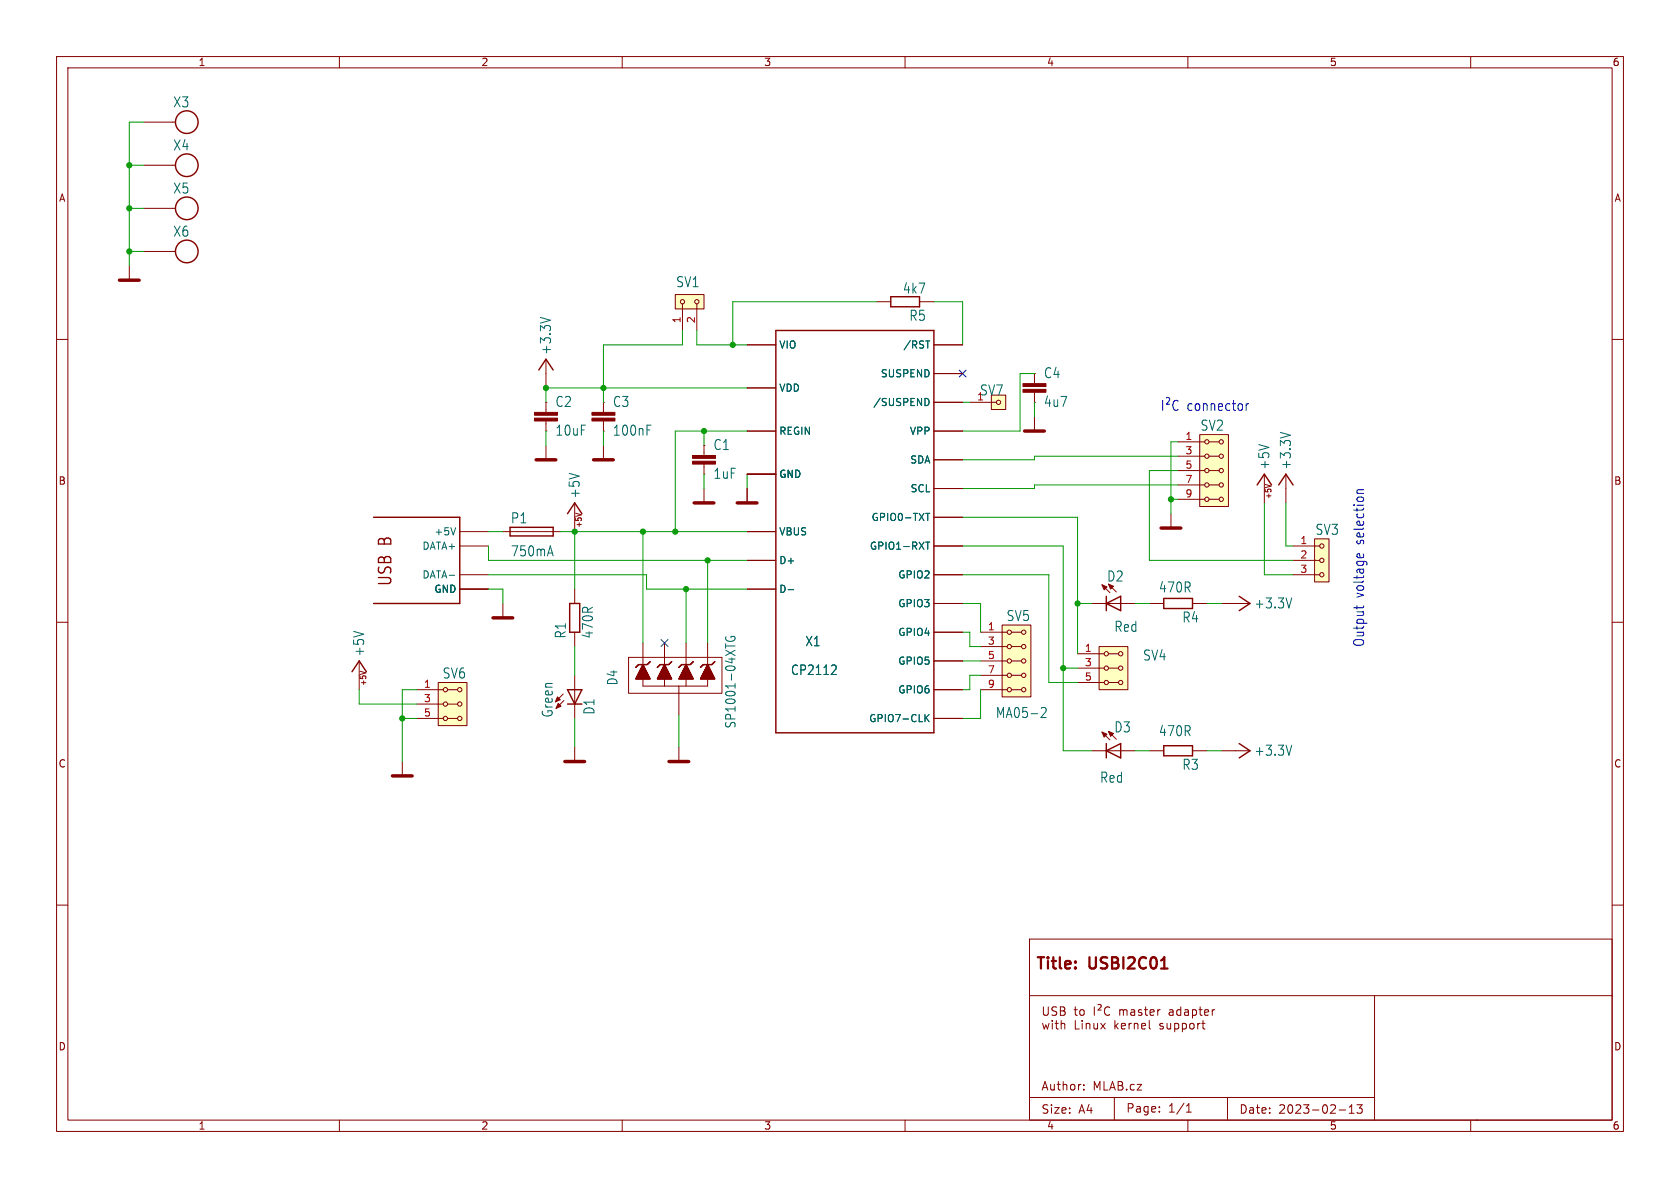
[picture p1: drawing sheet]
<svg xmlns="http://www.w3.org/2000/svg" width="297mm" height="210mm" viewBox="0 0 297 210" stroke-linecap="round" stroke-linejoin="round" font-family="sans-serif">
<g fill="none" stroke="#840000" stroke-width=".18">
<path d="M10 10h277v190h-277zM12 12h273v186h-273zM60 10v2M110 10v2M160 10v2M210 10v2M260 10v2M25.4 36.8h5.6M25.4 29.2h5.6M25.4 21.6h5.6M10 60h2M22.9 47v2.5"/>
<path d="M25.4 44.5h5.6M119.4 52.1h5.1v2.5h-5.1zM120.6 53.7v4.7M123.2 53.7v4.7M154.9 53.3h2.6M162.6 53.3h2.5M285 60h2M96.5 71.1h.1M96.5 76.2h.1M96.5 63.5v5.1M96.5 71.1v1.8M96.5 74.4v1.8"/>
<path d="M96.5 78.7v2.6M106.7 71.1h.1M106.7 76.2h.1M106.7 71.1v1.8M106.7 74.4v1.8M106.7 78.7v2.6M124.5 78.7h.1M124.5 78.7v1.8M132.1 76.2h5.1M132.1 61h5.1M132.1 68.6h5.1M165.1 66h5.1"/>
<path d="M165.1 76.2h5.1M165.1 71.1h5.1M165.1 61h5.1M171.4 71.1h4.7M175.3 69.9h2.5v2.5h-2.5zM182.9 66h.1M182.9 71.1h.1M182.9 66v1.8M182.9 69.3v1.8M182.9 73.7v2.5M208.3 78.1h4.7M212.1 76.8h5.1v12.7h-5.1z"/>
<path d="M213.7 78.1h1.8M81.3 96.5h5.1M81.3 94h5.1M88.9 94h10.2M101.6 88.9v5.1M124.5 83.8h.1M124.5 82v1.8M124.5 86.4v2.5M132.1 83.8h5.1M132.1 99.1h5.1M132.1 94h5.1M132.1 86.4v2.5"/>
<path d="M165.1 81.3h5.1M165.1 96.5h5.1M165.1 91.4h5.1M165.1 86.4h5.1M207 90.8v2.5M208.3 88.3h4.7M208.3 85.7h4.7M208.3 83.2h4.7M208.3 80.6h4.7M213.7 88.3h1.8M213.7 85.7h1.8M213.7 83.2h1.8"/>
<path d="M213.7 80.6h1.8M223.5 83.8v5.1M227.3 83.8v5.1M228.6 96.5h4.7M228.6 99.1h4.7M232.4 95.3h2.5v7.6h-2.5zM10 110h2M63.5 116.8v5.1M81.3 101.6h5.1M81.3 104.1h5.1M88.9 106.7v2.5M101.6 104.1v2.6"/>
<path d="M101.6 111.8v2.5M101.6 119.4v7.6M111.1 116.2h16.5v6.4h-16.5zM113.7 113.7v3.8M117.5 113.7v3.8M121.3 113.7v3.8M125.1 113.7v3.8M132.1 104.1h5.1M165.1 116.8h5.1M165.1 111.8h5.1M165.1 106.7h5.1M165.1 101.6h5.1"/>
<path d="M173.4 116.8h4.7M173.4 111.8h4.7M173.4 119.4h4.7M173.4 114.3h4.7M177.2 110.5h5v12.7h-5zM178.8 116.8h1.8M178.8 111.8h1.8M178.8 119.4h1.8M178.8 114.3h1.8M190.5 118.1h4.7M190.5 115.6h4.7M193 106.7h7.7"/>
<path d="M194.3 114.3h5.1v7.6h-5.1zM194.8 103.4l1.4 1.4M196 103.3l1.4 1.3M196 118.1h1.7M196 115.6h1.7M203.2 106.7h2.5M210.8 106.7h2.6M215.9 106.7h5.1M228.6 101.6h4.7M285 110h2M71.1 134.6v2.6M73.7 127h4.7"/>
<path d="M73.7 121.9h4.7M73.7 124.5h4.7M77.5 120.7h5v7.6h-5zM79.1 127h1.8M79.1 121.9h1.8M79.1 124.5h1.8M99.6 122.7l-1.4 1.4M99.7 123.8l-1.4 1.4M101.6 132.1v2.5M113.7 121.3h6.3zM113.7 120v1.3zM117.5 120v1.3z"/>
<path d="M120 121.3v1.3zM120 121.3h5.1zM120 122.6v3.8M120 132.1v2.5M121.3 120v1.3zM125.1 120v1.3zM165.1 127h5.1M165.1 121.9h5.1M173.4 121.9h4.7M178.8 121.9h1.8M190.5 120.7h4.7M193 132.7h7.7"/>
<path d="M194.8 129.4l1.4 1.4M196 129.3l1.4 1.4M196 120.7h1.7M203.2 132.7h2.5M210.8 132.7h2.6M215.9 132.7h5.1M10 160h2M285 160h2M182 166h103v32h-103zM182 176h103M184.5 178v1.2M185.3 178v1.2"/>
<path d="M186.8 178.1l-.6-.1-.2 .3 .1 .3 .4 .2M187.5 178.7h.5M188 178.7l.2-.3v-.3l-.2-.1h-.5v1.5M188 178.7l.2 .1M189.9 178.5h.6M190.1 178v1.3M190.9 179.2v-.4l.3-.3 .4 .1 .1 .6M193.5 178v1.5M194.1 177.6h.4a.3 .3 0 0 1 .1 .5l-.5 .5h.6M196.2 178.1a.6 .6 0 0 0-.8 0 .6 .6 0 0 0-.2 .7 .56 .56 0 0 0 .3 .6 .56 .56 0 0 0 .7-.1M198 178.6l.4-.1 .2 .2M198 178.5v1"/>
<path d="M198.6 178.7l.2-.2 .4 .1v.9M198.6 178.7v.8M200 178.6h.5l.1 .9M200.6 178.8l-.1 .1M201.8 178.6h-.5v.3M202.3 178.5h.6M202.5 178v1.3M203.3 179l.7-.2v-.2h-.6l-.1 .7M204.7 178.5v1M205.1 178.5l-.3 .1-.1 .2M206.7 178.6h.6l.1 .9M207.4 178.8l-.5 .1a.29 .29 0 0 0-.2 .3 .29 .29 0 0 0 .2 .3l.5-.1"/>
<path d="M208.7 178.6l-.4-.1-.3 .3v.4l.2 .2h.5M208.7 178v1.5M209.5 178.6h.5l.1 .9M210.1 178.8l-.5 .1a.29 .29 0 0 0-.2 .3 .29 .29 0 0 0 .2 .3l.5-.1M210.8 178.6l.4-.1 .3 .3v.4l-.1 .2h-.6M210.8 178.5v1.5M212 178.5h.5M212.2 178v1.3l.3 .2M213 179l.7-.2-.1-.2-.4-.1-.2 .2v.7h.6M214.3 178.5v1M214.7 178.5l-.2 .1-.2 .2M243 176v22"/>
<path d="M60 198v2M110 198v2M160 198v2M182 194h61M184.3 180.9l.3 1 .3-.7 .3 .7 .3-1M186 180.9v1M186.7 181.7l.4 .2M187.6 180.4v1.5M188.2 181.1v.8M190.1 180.4v1.5h.7M191.3 180.9v1M191.6 192.6v.1"/>
<path d="M191.6 191.8v.1M192 180.9v1M192.1 181h.5l.1 .9M193.4 180.9l.1 .9 .3 .1 .2-.1M194 180.9v1M194.6 180.9l.8 1M195.4 180.9l-.8 1M197 194v4M197.1 180.4v1.5M197.2 181.3l.5 .6M197.7 180.9l-.6 .6M198.2 181.7l.3 .2 .4-.1"/>
<path d="M199.6 180.9v1M200.5 180.9v1M201.2 181.1v.8M201.8 181.7l.2 .2 .5-.1M203.2 181.7l.2 .2M205 196.5v.1M205 195.7v.1M205 181.2l.7 .4-.2 .3-.5-.1M205.6 181l-.4-.1-.2 .2M206.3 180.9l.1 .9 .3 .1 .3-.1M207 180.9v1M207.7 181l.4-.1 .3 .3v.4l-.2 .2h-.5"/>
<path d="M207.7 180.9v1.5M209 181l.5-.1 .2 .3v.4l-.1 .2h-.6M209 180.9v1.5M209.7 196.6h.9M209.7 195.5l.5-.4v1.5M210 198v2M210.5 181l.3-.1 .3 .3v.4l-.3 .3-.3-.1-.2-.2v-.4zM211.7 180.9v1M212.2 180.9l-.3 .1-.2 .2M212.5 180.9h.5M212.7 180.4v1.3l.3 .2M217 194v4"/>
<path d="M236.7 196.2h1.2M238.5 196.8h.9M238.5 195.7l.5-.4v1.5M239.9 195.3h.9l-.5 .6 .4 .1v.7l-.2 .1h-.4l-.2-.1M260 198v2M261 198h.1"/>
<circle cx="120.7" cy="53.3" r=".38"/>
<circle cx="123.2" cy="53.3" r=".38"/>
<circle cx="176.5" cy="71.1" r=".38"/>
<circle cx="213.4" cy="78.1" r=".38"/>
<circle cx="215.9" cy="78.1" r=".38"/>
<circle cx="213.4" cy="80.6" r=".38"/>
<circle cx="213.4" cy="88.3" r=".38"/>
<circle cx="213.4" cy="83.2" r=".38"/>
<circle cx="213.4" cy="85.7" r=".38"/>
<circle cx="215.9" cy="85.7" r=".38"/>
<circle cx="215.9" cy="83.2" r=".38"/>
<circle cx="215.9" cy="80.6" r=".38"/>
<circle cx="215.9" cy="88.3" r=".38"/>
<circle cx="233.7" cy="99.1" r=".38"/>
<circle cx="233.7" cy="96.5" r=".38"/>
<circle cx="178.4" cy="119.4" r=".38"/>
<circle cx="178.4" cy="114.3" r=".38"/>
<circle cx="178.4" cy="111.8" r=".38"/>
<circle cx="178.4" cy="116.8" r=".38"/>
<circle cx="181" cy="116.8" r=".38"/>
<circle cx="181" cy="119.4" r=".38"/>
<circle cx="181" cy="114.3" r=".38"/>
<circle cx="181" cy="111.8" r=".38"/>
<circle cx="195.6" cy="115.6" r=".38"/>
<circle cx="195.6" cy="118.1" r=".38"/>
<circle cx="198.1" cy="115.6" r=".38"/>
<circle cx="198.1" cy="118.1" r=".38"/>
<circle cx="233.7" cy="101.6" r=".38"/>
<circle cx="78.7" cy="127" r=".38"/>
<circle cx="78.7" cy="121.9" r=".38"/>
<circle cx="78.7" cy="124.5" r=".38"/>
<circle cx="81.3" cy="127" r=".38"/>
<circle cx="81.3" cy="121.9" r=".38"/>
<circle cx="81.3" cy="124.5" r=".38"/>
<circle cx="178.4" cy="121.9" r=".38"/>
<circle cx="181" cy="121.9" r=".38"/>
<circle cx="195.6" cy="120.7" r=".38"/>
<circle cx="198.1" cy="120.7" r=".38"/>
</g>
<g fill="none" stroke="#840000" stroke-width=".25">
<path d="M137.2 58.4h27.9v71.1h-27.9zM157.5 52.5h5.1v1.7h-5.1zM95.2 65.4l1.3-1.9 1.3 1.9M66 91.4h15.3v15.3h-15.3M90.2 93.2h7.6v1.5h-7.6zM100.3 90.8l1.3-1.9 1.3 1.9M222.2 85.7l1.3-1.9 1.3 1.9M226.1 85.7l1.2-1.9 1.3 1.9M62.2 118.7l1.3-1.9 1.3 1.9M100.7 106.7h1.8v5.1h-1.8zM195.6 105.4v2.6M195.6 106.7l2.5-1.3v2.6z"/>
<path d="M205.7 105.8h5.1v1.8h-5.1zM219.1 105.4l1.9 1.3-1.9 1.3M100.3 124.5h2.6M100.3 121.9h2.6l-1.3 2.6zM195.6 131.4v2.6M195.6 132.7l2.5-1.3v2.6zM205.7 131.8h5.1v1.8h-5.1zM219.1 131.4l1.9 1.3-1.9 1.3"/>
<circle cx="33" cy="36.8" r="2"/>
<circle cx="33" cy="29.2" r="2"/>
<circle cx="33" cy="21.6" r="2"/>
<circle cx="33" cy="44.5" r="2"/>
</g>
<g fill="none" stroke="#006464" stroke-width=".18">
<path d="M95.5 56.1l1.8 .5M114.4 75.2h.7M163.6 60.3h.8M163.8 70.4a.68 .68 0 0 1 .5 .7 .68 .68 0 0 1-.5 .6M226.3 76.4l1.8 .5M80.6 93.3l-.5 1.3M97.3 96.5l.5 1.8M163.6 95.8h.8M163.6 90.7h.8M164 90.7v1.3M164 95.8v1.3M128.3 113.8v.8"/>
<path d="M128.4 112.6a.48 .48 0 0 0 .3 .7l.5 .1a.64 .64 0 0 0 .8-.6l-.2-.3h-.6v.3M139.3 104.2h1M147.6 117.6l.2 .3v.4l-.9 .9h.9M228.4 105.7l-.5 1.8M163.7 126.9l.5 .7M164.2 126.3l-.7 .7M184.1 125.2l.2-.1h.4l.2 .1 .1 .4-.1 .2-.9 1h1M228.4 131.7l-.5 1.8"/>
</g>
<path d="M21.1 49.5h3.5M181.1 76.2h3.5M94.8 81.3h3.5M104.9 81.3h3.5M122.7 88.9h3.5M130.3 88.9h3.5M205.3 93.3h3.5M87.2 109.2h3.4M69.4 137.2h3.5M99.9 134.6h3.4M118.3 134.6h3.5" fill="none" stroke="#840000" stroke-width=".61"/>
<g fill="#840000" stroke="#840000" stroke-width=".18">
<path d="M180.8 68.8h4.1v.5h-4.1z"/>
<path d="M180.8 67.8h4.1v.5h-4.1z"/>
<path d="M94.5 73.9h4.1v.5h-4.1z"/>
<path d="M94.5 72.9h4.1v.5h-4.1z"/>
<path d="M122.4 81.5h4.1v.5h-4.1z"/>
<path d="M122.4 80.5h4.1v.5h-4.1z"/>
<path d="M104.6 73.9h4.1v.5h-4.1z"/>
<path d="M104.6 72.9h4.1v.5h-4.1z"/>
<path d="M98.6 123.2l.5 .5-.9 .4z"/>
<path d="M98.7 124.3l.5 .5-.9 .4z"/>
<path d="M113.7 117.5l1.2 2.5h-2.5z"/>
<path d="M117.5 117.5l1.2 2.5h-2.5z"/>
<path d="M121.3 117.5l1.3 2.5h-2.6z"/>
<path d="M125.1 117.5l1.3 2.5h-2.6z"/>
<path d="M196 129.3l.8 .4-.5 .5z"/>
<path d="M194.8 129.4l.9 .4-.5 .5z"/>
<path d="M196 103.3l.8 .3-.5 .5z"/>
<path d="M194.8 103.4l.9 .4-.5 .5z"/>
</g>
<g fill="#ffffc2" stroke="#ffffc2" stroke-width=".18">
<path d="M175.3 69.9h2.5v2.5h-2.5z"/>
<path d="M119.4 52.1h5.1v2.5h-5.1z"/>
<path d="M232.4 95.3h2.5v7.6h-2.5z"/>
<path d="M212.1 76.8h5.1v12.7h-5.1z"/>
<path d="M177.2 110.5h5v12.7h-5z"/>
<path d="M77.5 120.7h5v7.6h-5z"/>
<path d="M194.3 114.3h5.1v7.6h-5.1z"/>
</g>
<path d="M114.9 117l-.5 .5h-1.5l-.5 .5M118.7 117l-.5 .5h-1.5l-.5 .5M122.6 117l-.6 .5h-1.5l-.5 .5M126.4 117l-.5 .5h-1.6l-.5 .5" fill="none" stroke="#840000" stroke-width=".2"/>
<path d="M205.6 70.8v1.7M206.2 70.3h.4a.39 .39 0 0 1 .1 .6l-.5 .5h.6M208.3 70.9h-.1a.51 .51 0 0 0-.8 .3l-.1 .6a.68 .68 0 0 0 .7 .7l.3-.1M220.3 71.4v1.1M220.7 71.4h-.3l-.1 .3M239.9 98.4l.1-.5h.3l.2 .7M241 97.9l.1 .5M241.1 86.6h-1.1v.5M239.9 107.1v.6M241.1 107.1l-.1 .3" fill="none" stroke="#0000c2" stroke-width=".18"/>
<g fill="none" stroke="#009600" stroke-width=".18">
<path d="M22.9 29.2h2.5M22.9 36.8h2.5M25.4 21.6h-2.5v25.4M22.9 44.5h2.5M120.6 58.4v2.6h-13.9v10.1M123.2 58.4v2.6h8.9M154.9 53.3h-25.4v7.7M165.1 53.3h5.1v7.7M96.5 76.2v2.5M106.7 76.2v2.5M124.5 76.2v2.5M132.1 76.2h-12.7v17.8"/>
<path d="M132.1 68.6h-35.6v2.5M170.2 71.1h1.2M182.9 66h-2.6v10.2h-10.1M182.9 71.1v2.6M208.3 78.1h-1.3v12.7M86.4 94h2.5M86.4 96.5v2.6h45.7M99.1 94h33M101.6 94v10.1M113.7 94v19.7M124.5 83.8v2.6M125.1 99.1v14.6"/>
<path d="M132.1 83.8v2.6M170.2 96.5h17.8v36.2h5M170.2 91.4h20.3v24.2M207 88.3h1.3M208.3 80.6h-25.4v.7h-12.7M208.3 85.7h-25.4v.7h-12.7M208.3 83.2h-5.1v15.9h25.4M223.5 88.9v12.7h5.1M227.3 88.9v7.6h1.3M86.4 104.1h2.5v2.6M86.4 101.6h27.9v2.5h17.8M101.6 114.3v5.1"/>
<path d="M121.3 104.1v9.6M170.2 116.8h3.2M170.2 111.8h1.2v2.5h2M170.2 106.7h3.2v5.1M170.2 101.6h15.2v19.1h5.1M173.4 119.4h-2v2.5h-1.2M188 118.1h2.5M190.5 106.7h2.5M200.7 106.7h2.5M213.4 106.7h2.5M63.5 121.9v2.6h10.2M71.1 127h2.6"/>
<path d="M73.7 121.9h-2.6v12.7M101.6 127v5.1M120 126.4v5.7M173.4 121.9v5.1h-3.2M200.7 132.7h2.5M213.4 132.7h2.5"/>
</g>
<path d="M169.6 65.4l1.2 1.2M170.8 65.4l-1.2 1.2M116.9 113.1l1.2 1.2M118.1 113.1l-1.2 1.2" fill="none" stroke="#000084" stroke-width=".18"/>
<g fill="#009600" stroke="#009600" stroke-width=".18">
<circle cx="71.1" cy="127" r=".46"/>
<circle cx="119.4" cy="94" r=".46"/>
<circle cx="121.3" cy="104.1" r=".46"/>
<circle cx="113.7" cy="94" r=".46"/>
<circle cx="101.6" cy="94" r=".46"/>
<circle cx="129.5" cy="61" r=".46"/>
<circle cx="124.5" cy="76.2" r=".46"/>
<circle cx="125.1" cy="99.1" r=".46"/>
<circle cx="188" cy="118.1" r=".46"/>
<circle cx="190.5" cy="106.7" r=".46"/>
<circle cx="207" cy="88.3" r=".46"/>
<circle cx="96.5" cy="68.6" r=".46"/>
<circle cx="22.9" cy="44.5" r=".46"/>
<circle cx="22.9" cy="29.2" r=".46"/>
<circle cx="106.7" cy="68.6" r=".46"/>
<circle cx="22.9" cy="36.8" r=".46"/>
</g>
<text font-size="3" fill="#840000" x="69.5" y="103.8" transform="rotate(-90 69.5 103.8)">USB B</text>
<g font-size="2.8" fill="#840000">
<text x="183" y="171.9">Title:</text>
<text x="192.7" y="171.9">USBI2C01</text>
</g>
<g font-size="2.5" fill="#006464">
<text x="30.5" y="19.2">X3</text>
<text x="30.5" y="26.8">X4</text>
<text x="30.5" y="34.4">X5</text>
<text x="30.5" y="42.1">X6</text>
<text x="119.4" y="51">SV1</text>
<text x="159.5" y="52.1">4k7</text>
<text x="160.7" y="56.9">R5</text>
<text x="97.6" y="62.8" transform="rotate(-90 97.6 62.8)">+3.3V</text>
<text x="173.2" y="70.1">SV7</text>
<text x="184.5" y="67.1">C4</text>
<text x="98.1" y="72.2">C2</text>
<text x="98.1" y="77.2">10uF</text>
<text x="108.3" y="72.2">C3</text>
<text x="108.3" y="77.2">100nF</text>
<text x="184.5" y="72.2">4u7</text>
<text x="212.1" y="76.3">SV2</text>
<text x="126" y="79.8">C1</text>
<text x="224.6" y="83.1" transform="rotate(-90 224.6 83.1)">+5V</text>
<text x="228.4" y="83.1" transform="rotate(-90 228.4 83.1)">+3.3V</text>
<text x="102.7" y="88.2" transform="rotate(-90 102.7 88.2)">+5V</text>
<text x="126" y="84.9">1uF</text>
<text x="90.2" y="92.7">P1</text>
<text x="232.5" y="94.8">SV3</text>
<text x="90.2" y="98.6">750mA</text>
<text x="195.6" y="103">D2</text>
<text x="204.8" y="105">470R</text>
<text x="221.7" y="107.8">+3.3V</text>
<text x="100.2" y="113" transform="rotate(-90 100.2 113)">R1</text>
<text x="105" y="113" transform="rotate(-90 105 113)">470R</text>
<text x="177.9" y="110">SV5</text>
<text x="196.9" y="111.9">Red</text>
<text x="208.9" y="110.3">R4</text>
<text x="64.6" y="116.2" transform="rotate(-90 64.6 116.2)">+5V</text>
<text x="202" y="117">SV4</text>
<text x="78.2" y="120.2">SV6</text>
<text x="97.9" y="126.9" transform="rotate(-90 97.9 126.9)">Green</text>
<text x="105.3" y="126.4" transform="rotate(-90 105.3 126.4)">D1</text>
<text x="175.9" y="127.1">MA05-2</text>
<text x="196.9" y="129.7">D3</text>
<text x="204.8" y="130.4">470R</text>
<text x="208.9" y="136.3">R3</text>
<text x="221.7" y="133.8">+3.3V</text>
<text x="194.4" y="138.6">Red</text>
</g>
<g font-size="2.5" fill="#0000c2">
<text x="209.8" y="72.8">connector</text>
<text x="241.3" y="96.2" transform="rotate(-90 241.3 96.2)">selection</text>
<text x="241.3" y="105.7" transform="rotate(-90 241.3 105.7)">voltage</text>
<text x="241.3" y="114.4" transform="rotate(-90 241.3 114.4)">Output</text>
</g>
<g font-size="2.3" fill="#006464">
<text x="139.7" y="119.5">CP2112</text>
<text x="142.3" y="114.4">X1</text>
<text x="109.4" y="121.2" transform="rotate(-90 109.4 121.2)">D4</text>
<text x="130.3" y="128.9" transform="rotate(-90 130.3 128.9)">SP1001-04XTG</text>
</g>
<g font-size="2.1" fill="#840000">
<text x="184" y="181">USB</text>
<text x="189.8" y="181">to</text>
<text x="198" y="181">master</text>
<text x="184" y="193">Author:</text>
<text x="184" y="197.1">Size:</text>
<text x="190.7" y="197.1">A4</text>
<text x="193.2" y="193">MLAB.cz</text>
<text x="199" y="196.9">Page:</text>
<text x="206.5" y="196.9">1/1</text>
<text x="219" y="197.1">Date:</text>
<text x="226" y="197.1">2023-02-13</text>
</g>
<g font-size="1.8" fill="#840000">
<text x="35" y="11.9">1</text>
<text x="85" y="11.9">2</text>
<text x="135" y="11.9">3</text>
<text x="185" y="11.9">4</text>
<text x="235" y="11.9">5</text>
<text x="285" y="11.9">6</text>
<text x="10.3" y="35.9">A</text>
<text x="285.3" y="35.9">A</text>
<text x="10.3" y="85.9">B</text>
<text x="285.3" y="85.9">B</text>
<text x="10.3" y="135.9">C</text>
<text x="285.3" y="135.9">C</text>
<text x="10.3" y="185.9">D</text>
<text x="285.3" y="185.9">D</text>
<text x="35" y="199.9">1</text>
<text x="85" y="199.9">2</text>
<text x="135" y="199.9">3</text>
<text x="185" y="199.9">4</text>
<text x="235" y="199.9">5</text>
<text x="285" y="199.9">6</text>
</g>
<g font-size="1.8" fill="#a90000">
<text x="120.4" y="57.2" transform="rotate(-90 120.4 57.2)">1</text>
<text x="122.9" y="57.2" transform="rotate(-90 122.9 57.2)">2</text>
<text x="209.5" y="77.9">1</text>
<text x="209.5" y="80.4">3</text>
<text x="209.5" y="82.9">5</text>
<text x="209.5" y="85.5">7</text>
<text x="209.5" y="88">9</text>
<text x="229.8" y="96.3">1</text>
<text x="229.8" y="98.8">2</text>
<text x="229.8" y="101.3">3</text>
<text x="174.6" y="111.5">1</text>
<text x="174.6" y="114">3</text>
<text x="174.6" y="116.6">5</text>
<text x="174.6" y="119.1">7</text>
<text x="191.7" y="115.3">1</text>
<text x="191.7" y="117.9">3</text>
<text x="74.9" y="121.7">1</text>
<text x="74.9" y="124.2">3</text>
<text x="174.6" y="121.7">9</text>
<text x="191.7" y="120.4">5</text>
<text x="74.9" y="126.7">5</text>
</g>
<g font-size="1.8" fill="#006464">
<text x="137.7" y="61.8">VIO</text>
<text x="159.6" y="61.8">/RST</text>
<text x="137.7" y="69.4">VDD</text>
<text x="154.3" y="72">/SUSPEND</text>
<text x="155.6" y="66.9">SUSPEND</text>
<text x="172.6" y="70.9">1</text>
<text x="137.7" y="77.1">REGIN</text>
<text x="160.8" y="77.1">VPP</text>
<text x="160.8" y="82.1">SDA</text>
<text x="137.7" y="84.7">GND</text>
<text x="160.9" y="87.2">SCL</text>
<text x="76.7" y="94.8">+5V</text>
<text x="137.7" y="94.8">VBUS</text>
<text x="154" y="92.3">GPIO0-TXT</text>
<text x="74.6" y="97.4">DATA+</text>
<text x="137.7" y="99.9">D+</text>
<text x="153.7" y="97.4">GPIO1-RXT</text>
<text x="74.6" y="102.5">DATA-</text>
<text x="76.7" y="105">GND</text>
<text x="137.7" y="105">D-</text>
<text x="158.7" y="107.5">GPIO3</text>
<text x="158.7" y="102.5">GPIO2</text>
<text x="158.7" y="112.6">GPIO4</text>
<text x="158.7" y="117.7">GPIO5</text>
<text x="158.7" y="122.8">GPIO6</text>
<text x="153.6" y="127.9">GPIO7-CLK</text>
</g>
<g font-size="1.4" fill="#840000">
<text x="224.9" y="88.3" transform="rotate(-90 224.9 88.3)">+5V</text>
<text x="103" y="93.3" transform="rotate(-90 103 93.3)">+5V</text>
<text x="64.9" y="121.3" transform="rotate(-90 64.9 121.3)">+5V</text>
</g>
</svg>
